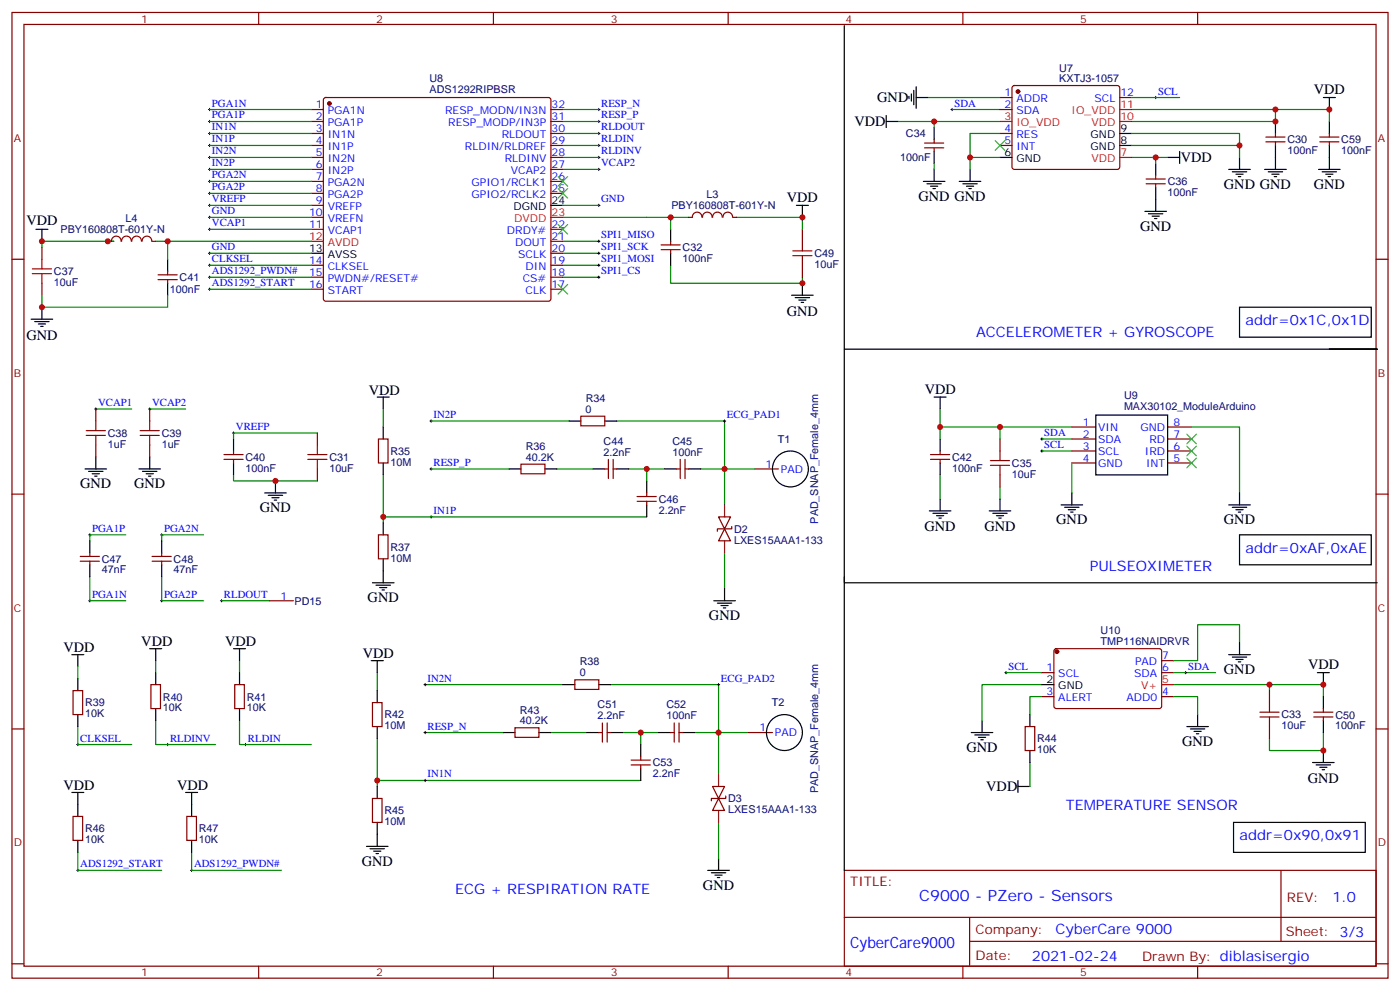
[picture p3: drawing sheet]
<svg xmlns="http://www.w3.org/2000/svg" width="412mm" height="292mm" viewBox="0 0 412 292" stroke-linecap="round" stroke-linejoin="round" font-family="sans-serif">
<g fill="none" stroke="#870000" stroke-width=".35">
<path d="M3.5 3.7h405.4v284.3h-405.4zM7.1 7.2h398.2v277.3h-398.2zM76.2 3.7v3.5M145.3 3.7v3.5M214.5 3.7v3.5M283.6 3.7v3.5M352.8 3.7v3.5M91.7 32.2h3.5M91.7 35.8h3.5M91.7 39.3h3.5M95.5 28.9l.5-.2h65.6l.5 .2 .2 .5v58.6l-.3 .5-.4 .2h-65.6l-.5-.2-.3-.5v-58.6zM162.3 32.2h3.5"/>
<path d="M162.3 35.8h3.5M162.3 39.3h3.5M294.6 32.2h3.5M294.6 39.3h3.5M294.6 28.7h3.5M298.3 25.4l.5-.2h30.3l.5 .2 .2 .5v23.3l-.2 .5-.5 .2h-30.3l-.5-.3-.2-.4v-23.3zM329.8 28.7h3.6M375.7 39.3v1.1M391.6 39.3v1.1M91.7 42.8h3.5M91.7 46.4h3.5M91.7 49.9h3.5"/>
<path d="M91.7 53.4h3.5M91.7 56.9h3.5M162.3 42.8h3.5M162.3 46.4h3.5M162.3 49.9h3.5M162.3 53.4h3.5M162.3 56.9h3.5M272.3 43.5h5.7M272.3 42.1h5.7M275.2 41.1v1M275.2 43.5v1.1M294.6 42.8h3.5"/>
<path d="M337.6 54.1h5.7M337.6 52.7h5.7M340.4 51.6v1.1M340.4 54.1v1.1M372.9 41.8h5.6M372.9 40.4h5.6M375.7 41.8v1M388.8 41.8h5.6M388.8 40.4h5.6M391.6 41.8v1M3.5 76.3h3.6M12.3 72.8v3.5"/>
<path d="M31.7 71h1.1M32.8 71a1.41 1.41 0 0 1 1.5-1.5 1.41 1.41 0 0 1 1.4 1.5M35.8 71a1.41 1.41 0 0 1 1.4-1.5 1.41 1.41 0 0 1 1.5 1.5M38.8 71a1.41 1.41 0 0 1 1.4-1.5 1.41 1.41 0 0 1 1.4 1.5M41.9 71a1.41 1.41 0 0 1 1.4-1.5 1.41 1.41 0 0 1 1.4 1.5M44.8 71h1.1M49.4 79.9v1M91.7 60.5h3.5M91.7 64h3.5M91.7 67.5h3.5M91.7 78.1h3.5M162.3 67.5h3.5"/>
<path d="M162.3 78.1h3.5M162.3 74.6h3.5M162.3 71h3.5M194.7 73.5h5.7M194.7 72.1h5.7M197.6 71v1.1M197.6 73.5v1.1M206.8 64a1.41 1.41 0 0 0-1.4-1.5 1.41 1.41 0 0 0-1.5 1.5h-1.1M206.9 64a1.41 1.41 0 0 1 1.4-1.5 1.41 1.41 0 0 1 1.5 1.5M209.9 64a1.41 1.41 0 0 1 1.4-1.5 1.41 1.41 0 0 1 1.4 1.5M213 64a1.41 1.41 0 0 1 1.4-1.5 1.41 1.41 0 0 1 1.4 1.5M215.9 64h1.1"/>
<path d="M236.4 67.5v3.5M236.4 78.1v3.5M405.3 76.3h3.6M12.3 83.4v3.5M46.6 82.3h5.6M46.6 80.9h5.6M49.4 82.3v1.1M91.7 81.6h3.5M91.7 85.2h3.5M162.3 81.6h3.5M162.3 85.2h3.5M28.2 120.4v3.6"/>
<path d="M28.2 131v3.5M44.1 120.4v3.6M44.1 131v3.5M66 135.3h5.6M66 133.8h5.6M68.8 132.8v1M68.8 135.3v1M93.5 127.5v3.5M93.5 138.1v3.5M111.5 129.3h2.8v7h-2.8zM153.5 136.7h7v2.8h-7zM171.1 122.6h7.1v2.8h-7.1z"/>
<path d="M178.2 138.1h1M179.2 135.3v5.6M180.6 138.1h1.1M180.6 135.3v5.6M199.3 138.1h1.1M200.4 135.3v5.6M201.8 138.1h1M201.8 135.3v5.6M222.2 138.1h7.1M274.1 135.3h5.7M274.1 133.8h5.7M276.9 132.8v1"/>
<path d="M276.9 135.3v1M294.6 129.3v3.5M294.6 139.8v3.6M315.7 125.7h7.1M315.7 129.3h7.1M315.7 132.8h7.1M315.7 136.3h7.1M344 125.7h7M344 129.3h7M344 132.8h7M344 136.3h7M3.5 145.5h3.6"/>
<path d="M111.5 157.5h2.8v7h-2.8zM187.7 147.6h5.6M187.7 146.2h5.6M190.5 145.1v1.1M190.5 147.6v1.1M211.7 152.2h3.5l-1.8 3.5zM213.4 155.7l1.8 3.5h-3.5zM215.5 155v.7h-4.2v.7M405.3 145.5h3.6M23.6 165.2h5.7M23.6 163.8h5.7M26.5 162.8v1"/>
<path d="M26.5 165.2v1.1M44.8 165.2h5.6M44.8 163.8h5.6M47.6 162.8v1M47.6 165.2v1.1M79.4 176.9h7M306.9 198h3.5M310.7 191.2l.4-.2h30.7l.4 .7-.1 16.5-.6 .4h-30.6l-.5-.7v-16.2zM342.2 198h3.5M342.2 194.5h3.5M3.5 214.6h3.6M21.5 203.3h2.8v7.1h-2.8z"/>
<path d="M44.4 201.6h2.9v7h-2.9zM69.1 201.6h2.9v7h-2.9zM109.7 206.9h2.8v7h-2.8zM151.7 214.3h7v2.8h-7zM169.3 200.2h7.1v2.8h-7.1zM176.4 215.7h1M177.4 212.9v5.6M178.9 215.7h1M178.9 212.9v5.6M197.6 215.7h1M198.6 212.9v5.6M200 215.7h1.1"/>
<path d="M200 212.9v5.6M220.5 215.7h7M302 213.9h2.8v7.1h-2.8zM306.9 205.1h3.5M342.2 205.1h3.5M373.9 203.3v3.6M373.9 213.9v3.6M387 211.1h5.6M387 209.7h5.6M389.8 208.6v1.1M389.8 211.1v1.1M405.3 214.6h3.6"/>
<path d="M109.7 235.1h2.8v7h-2.8zM185.9 225.2h5.7M185.9 223.8h5.7M188.7 222.7v1.1M188.7 225.2v1.1M209.9 231.6h3.5l-1.7 3.5zM211.7 235.1l1.7 3.5h-3.5zM213.8 234.4v.7h-4.3v.7M21.5 240.4h2.8v7h-2.8zM55 240.4h2.9v7h-2.9zM248.7 256.3h156.6v28.2h-156.6zM377.3 256.3v20.9"/>
<path d="M248.7 270.1h156.5M285.6 277.2h119.6M285.6 270.1v14.1M3.5 283.8h3.6M76.2 284.5v3.5M145.3 284.5v3.5M214.5 284.5v3.5M283.6 284.5v3.5M352.8 284.5v3.5M405.3 283.8h3.6"/>
</g>
<g fill="#870000" stroke="#870000" stroke-width=".35">
<circle cx="97" cy="30.5" r=".53"/>
<circle cx="311.3" cy="191.9" r=".53"/>
<circle cx="299.9" cy="27" r=".53"/>
</g>
<path d="M294.6 35.8h3.5M329.8 35.8h3.6M329.8 32.2h3.6M329.8 46.4h3.6M91.7 71h3.5M162.3 64h3.5M342.2 201.6h3.5" fill="none" stroke="#f00" stroke-width=".35"/>
<g fill="none" stroke="#000" stroke-width=".35">
<path d="M248.7 7.5v95.3h157h-14.1M261.1 35.8h3.5M261.1 34v3.5M267.8 28.4v.7M268.5 27.7v2.1M269.2 26.6v4.2M269.9 28.7h3.5M269.9 25.5v6.4M275.2 37.5v3.6M329.8 39.3h3.6M375.7 35.8v3.5M389.8 28.7h3.5"/>
<path d="M391.6 28.7v3.5M391.6 35.8v3.5M272 53.4h6.3M273 54.1h4.3M274.1 54.8h2.1M274.8 55.5h.7M275.2 44.6v3.5M275.2 49.9v3.5M282.6 53.4h6.3M283.6 54.1h4.3M284.7 54.8h2.1M285.4 55.5h.7"/>
<path d="M285.8 49.9v3.5M294.6 46.4h3.5M329.8 42.8h3.6M340.4 48.1v3.5M340.4 55.2v7M344 46.4h3.5M347.5 44.6v3.5M361.9 49.9h6.4M363 50.6h4.2M364.1 51.3h2.1M364.8 52h.7M365.1 46.4v3.5"/>
<path d="M372.5 49.9h6.4M373.6 50.6h4.2M374.6 51.3h2.2M375.4 52h.7M375.7 42.8v7.1M388.4 49.9h6.4M389.5 50.6h4.2M390.5 51.3h2.1M391.2 52h.7M391.6 42.8v7.1M10.6 67.5h3.5M12.3 67.5v3.5"/>
<path d="M49.4 76.3v3.6M91.7 74.6h3.5M162.3 60.5h3.5M197.6 67.5v3.5M197.6 74.6v3.5M234.6 60.5h3.5M236.4 60.5v3.5M337.3 62.2h6.3M338.3 62.9h4.2M339.4 63.6h2.1M340.1 64.3h.7M9.2 94h6.3"/>
<path d="M10.2 94.7h4.3M11.3 95.4h2.1M12 96.1h.7M12.3 90.5v3.5M49.4 83.4v3.5M233.2 86.9h6.3M234.2 87.6h4.3M235.3 88.3h2.1M236 89h.7M236.4 83.4v3.5M365.1 90.5h38.8v8.8h-38.8zM111.1 116.9h3.6"/>
<path d="M112.9 116.9v3.5M248.7 102.8v68.8h157M275.2 116.9h3.5M276.9 116.9v3.5M25 138.1h6.4M26.1 138.8h4.2M27.2 139.5h2.1M28.2 134.5v3.6M40.9 138.1h6.4M42 138.8h4.2M43 139.5h2.2M44.1 134.5v3.6"/>
<path d="M68.8 129.3v3.5M68.8 136.3v3.5M112.9 125.7v3.6M112.9 136.3v3.5M149.9 138.1h3.6M160.5 138.1h3.5M167.6 124h3.5M174.6 138.1h3.6M178.2 124h3.5M181.7 138.1h3.5M195.8 138.1h3.5M202.8 138.1h3.6"/>
<path d="M276.9 129.3v3.5M276.9 136.3v3.5M322.8 122.2h21.2v17.6h-21.2zM26.5 159.2v3.6M27.9 140.2h.7M43.7 140.2h.7M47.6 159.2v3.6M78 145.1h6.3M79 145.8h4.3M80.1 146.5h2.1M80.8 147.2h.7M81.1 141.6v3.5"/>
<path d="M112.9 154v3.5M190.5 141.6v3.5M190.5 148.7v3.5M273.8 150.4h6.3M274.8 151.1h4.2M275.9 151.8h2.1M276.6 152.5h.7M276.9 146.9v3.5M291.4 150.4h6.3M292.5 151.1h4.2M293.5 151.8h2.1M294.2 152.5h.7"/>
<path d="M294.6 146.9v3.5M312.6 148.7h6.3M313.6 149.4h4.3M314.7 150.1h2.1M315.4 150.8h.7M315.7 145.1v3.6M361.9 148.7h6.4M363 149.4h4.2M364.1 150.1h2.1M364.8 150.8h.7M365.1 157.5h38.8v8.8h-38.8zM365.1 145.1v3.6"/>
<path d="M26.5 166.3v3.5M47.6 166.3v3.5M109.7 171.6h6.4M110.8 172.3h4.2M111.8 173h2.1M112.5 173.7h.7M112.9 164.5v7.1M210.3 176.9h6.3M211.3 177.6h4.2M212.4 178.3h2.1M213.1 179h.7M213.4 173.4v3.5"/>
<path d="M248.7 169.8v86.5M21.2 192.8h3.5M22.9 192.8v3.5M22.9 199.8v3.5M44.1 191h3.5M45.9 191v3.5M45.9 198v3.6M68.8 191h3.5M70.6 191v3.5M70.6 198v3.6M109.4 194.5h3.5M111.1 194.5v3.5"/>
<path d="M361.9 192.8h6.4M363 193.5h4.2M364.1 194.2h2.1M364.8 194.9h.7M365.1 189.2v3.6M388.1 198h3.5M389.8 198v3.6M22.9 210.4v3.5M45.9 208.6v3.6M70.6 208.6v3.6M111.1 203.3v3.6M111.1 213.9v3.6"/>
<path d="M148.2 215.7h3.5M158.7 215.7h3.6M165.8 201.6h3.5M172.9 215.7h3.5M176.4 201.6h3.5M179.9 215.7h3.5M188.7 219.2v3.5M194 215.7h3.6M201.1 215.7h3.5M286.1 215.7h6.4M287.2 216.4h4.2M288.2 217.1h2.1"/>
<path d="M288.9 217.8h.7M289.3 212.2v3.5M303.4 210.4v3.5M306.9 201.6h3.5M349.6 213.9h6.4M350.7 214.6h4.2M351.7 215.3h2.1M352.4 216h.7M352.8 210.4v3.5M389.8 205.1v3.5M389.8 212.2v3.5M21.2 233.3h3.5"/>
<path d="M22.9 233.3v7.1M54.7 233.3h3.5M56.4 233.3v7.1M111.1 231.6v3.5M188.7 226.3v3.5M299.9 231.6h3.5M299.9 229.8v3.5M303.4 221v3.5M386.6 224.5h6.4M387.7 225.2h4.2M388.8 225.9h2.1M389.5 226.6h.7"/>
<path d="M389.8 221v3.5M22.9 247.4v3.6M56.4 247.4v3.6M107.9 249.2h6.4M109 249.9h4.2M110.1 250.6h2.1M110.8 251.3h.7M111.1 242.1v7.1M208.5 256.3h6.3M209.5 257h4.3M210.6 257.7h2.1M211.3 258.4h.7"/>
<path d="M211.7 252.7v3.6M363.4 242.1h38.8v8.9h-38.8z"/>
<circle cx="232.8" cy="138.1" r="5.3"/>
<circle cx="231.1" cy="215.7" r="5.3"/>
</g>
<g fill="none" stroke="#000" stroke-width=".29">
<path d="M61.4 32.2h.7M61.4 35.8h.7M61.4 39.3h.7M61.7 31.9v.7M61.7 35.4v.7M61.7 38.9v.8M176 32.2h.7M176 35.8h.7M176 39.3h.7M176.4 31.9v.7M176.4 35.4v.7M176.4 38.9v.8"/>
<path d="M280.1 32.2h.7M280.5 31.9v.7M340.1 28.7h.7M340.4 28.4v.7M61.4 42.8h.7M61.4 46.4h.7M61.4 49.9h.7M61.4 53.4h.7M61.4 56.9h.7M61.7 42.5v.7M61.7 46v.7M61.7 49.5v.7"/>
<path d="M61.7 53.1v.7M61.7 56.6v.7M176 42.8h.7M176 46.4h.7M176 49.9h.7M176.4 42.5v.7M176.4 46v.7M176.4 49.5v.7M61.4 60.5h.7M61.4 64h.7M61.4 67.5h.7M61.4 74.6h.7"/>
<path d="M61.4 78.1h.7M61.7 60.1v.7M61.7 63.6v.7M61.7 67.2v.7M61.7 74.2v.7M61.7 77.8v.7M176 60.5h.7M176 74.6h.7M176 78.1h.7M176 71h.7M176.4 60.1v.7M176.4 70.7v.7"/>
<path d="M176.4 74.2v.7M176.4 77.8v.7M61.4 81.6h.7M61.4 85.2h.7M61.7 81.3v.7M61.7 84.8v.7M176 81.6h.7M176.4 81.3v.7M27.9 120.4h.7M28.2 120.1v.7M43.7 120.4h.7M44.1 120.1v.7"/>
<path d="M68.4 127.5h.7M68.8 127.1v.7M126.6 138.1h.8M126.6 124h.8M127 123.6v.7M127 137.7v.7M213.1 124h.7M213.4 123.6v.7M306.6 132.8h.7M306.6 129.3h.7M306.9 128.9v.7M306.9 132.4v.7"/>
<path d="M26.1 157.5h.7M26.5 157.1v.7M47.3 157.5h.7M47.6 157.1v.7M126.6 152.2h.8M127 151.8v.7M26.1 176.9h.7M26.5 176.5v.7M47.3 176.9h.7M47.6 176.5v.7M64.9 176.9h.7M65.3 176.5v.7"/>
<path d="M296 198h.7M296.3 197.7v.7M348.9 198h.7M349.2 197.7v.7M22.6 219.2h.7M22.9 218.9v.7M49 219.2h.7M49.4 218.9v.7M72 219.2h.7M72.3 218.9v.7M124.9 201.6h.7M124.9 215.7h.7"/>
<path d="M125.2 201.2v.7M125.2 215.3v.7M211.3 201.6h.7M211.7 201.2v.7M124.9 229.8h.7M125.2 229.4v.8M22.6 256.3h.7M22.9 255.9v.7M56.1 256.3h.7M56.4 255.9v.7"/>
</g>
<g fill="none" stroke="#008700" stroke-width=".35">
<path d="M61.7 32.2h30M61.7 35.8h30M61.7 39.3h30M165.8 32.2h10.6M165.8 35.8h10.6M165.8 39.3h10.6M264.6 35.8h10.6M273.4 28.7h21.2M280.5 32.2h14.1M294.6 35.8h-19.4v1.7M294.6 39.3h-8.8v7.1M333.4 32.2h58.2v3.6"/>
<path d="M333.4 39.3h31.7v7.1M333.4 28.7h14.1M375.7 32.2v3.6h-42.3M61.7 42.8h30M61.7 46.4h30M61.7 49.9h30M61.7 53.4h30M61.7 56.9h30M165.8 42.8h10.6M165.8 46.4h10.6M165.8 49.9h10.6M275.2 48.1v1.8"/>
<path d="M294.6 46.4h-8.8v3.5M333.4 42.8h31.7M333.4 46.4h10.6M340.4 46.4v1.7M31.7 71h1.8h-21.2v1.8M45.9 71h45.8M49.4 71v5.3M61.7 60.5h30M61.7 64h30M61.7 67.5h30M61.7 74.6h30M61.7 78.1h30"/>
<path d="M165.8 60.5h10.6M165.8 64h37M165.8 74.6h10.6M165.8 78.1h10.6M165.8 71h10.6M197.6 78.1v5.3h38.8v-1.8M197.6 64v3.5M217 64h19.4v3.5M12.3 86.9v3.6h37.1v-3.6M61.7 81.6h30M61.7 85.2h30M165.8 81.6h10.6"/>
<path d="M28.2 120.4h10.6M44.1 120.4h10.6M68.8 139.8v1.8h24.7M93.5 127.5h-24.7v1.8M112.9 120.4v5.3M112.9 139.8v14.2M127 138.1h22.9M127 124h40.6M164 138.1h10.6M181.7 124h31.7v14.1h8.8M185.2 138.1h5.3v3.5M190.5 138.1h5.3"/>
<path d="M206.4 138.1h7v10.6M276.9 120.4v5.3h38.8M276.9 125.7v3.6M276.9 139.8v7.1M294.6 125.7v3.6M306.9 129.3h8.8M306.9 132.8h8.8M315.7 136.3v8.8M351 125.7h14.1v19.4M37 157.5h-10.5v1.7M60 157.5h-12.4v1.7M112.9 152.2h77.6"/>
<path d="M294.6 143.4v3.5M26.5 169.8v7.1h10.5M47.6 169.8v7.1h12.4M65.3 176.9h14.1M213.4 162.8v10.6M22.9 196.3v3.5M45.9 194.5v3.5M70.6 194.5v3.5M111.1 198v5.3M296.3 198h10.6M345.7 198h12.4M365.1 189.2v-5.3h-12.3v10.6h-7.1"/>
<path d="M22.9 213.9v5.3h15.9M45.9 212.2v7h17.6M70.6 212.2v7h21.1M111.1 217.5v14.1M125.2 215.7h23M125.2 201.6h40.6M162.3 215.7h10.6M179.9 201.6h31.8v26.4M183.4 215.7h5.3v3.5M188.7 215.7h5.3M204.6 215.7h15.9M306.9 201.6h-17.6v10.6"/>
<path d="M306.9 205.1h-3.5v5.3M345.7 201.6h44.1v3.5M345.7 205.1h7.1v5.3M373.9 201.6v1.7M389.8 215.7v5.3h-15.9v-3.5M111.1 229.8h77.6M303.4 224.5v7.1M22.9 251v5.3h24.7M56.4 251v5.3h26.5M211.7 242.1v10.6"/>
</g>
<g fill="none" stroke="#3c3" stroke-width=".35">
<path d="M164.4 52l2.8 2.8M164.4 55.5l2.8 2.8M167.2 52l-2.8 2.8M167.2 55.5l-2.8 2.8M293.2 41.4l2.8 2.8M296 41.4l-2.8 2.8M164.4 66.1l2.8 2.8M167.2 66.1l-2.8 2.8M164.4 83.7l2.8 2.9M167.2 83.7l-2.8 2.9M349.6 127.8l2.8 2.9M349.6 131.4l2.8 2.8"/>
<path d="M349.6 134.9l2.8 2.8M352.4 127.8l-2.8 2.9M352.4 131.4l-2.8 2.8M352.4 134.9l-2.8 2.8"/>
</g>
<path d="M213.4 148.7v3.5M213.4 159.2v3.6M211.7 228v3.6M211.7 238.6v3.5" fill="none" stroke="#8c2424" stroke-width=".35"/>
<g fill="none" stroke="#a10000" stroke-width=".35">
<path d="M9.5 79.2h5.7M12.3 76.3v2.9M233.5 75.3h5.7M233.5 73.9h5.7M236.4 71v2.9M236.4 75.3v2.8M9.5 80.6h5.7M12.3 80.6v2.8M25.4 128.2h5.6M25.4 126.8h5.6M28.2 124v2.8M28.2 128.2v2.8"/>
<path d="M41.3 128.2h5.6M41.3 126.8h5.6M44.1 124v2.8M44.1 128.2v2.8M90.7 135.3h5.6M90.7 133.8h5.6M93.5 131v2.8M93.5 135.3v2.8M291.7 137h5.7M291.7 135.6h5.7M294.6 132.8v2.8M294.6 137v2.8"/>
<path d="M371.1 211.1h5.7M371.1 209.7h5.7M373.9 206.9v2.8M373.9 211.1v2.8"/>
</g>
<g fill="#c00">
<circle cx="112.9" cy="152.2" r=".88"/>
<circle cx="190.5" cy="138.1" r=".88"/>
<circle cx="211.7" cy="215.7" r=".88"/>
<circle cx="188.7" cy="215.7" r=".88"/>
<circle cx="111.1" cy="229.8" r=".88"/>
<circle cx="213.4" cy="138.1" r=".88"/>
<circle cx="389.8" cy="221" r=".88"/>
<circle cx="389.8" cy="201.6" r=".88"/>
<circle cx="276.9" cy="125.7" r=".88"/>
<circle cx="294.6" cy="125.7" r=".88"/>
<circle cx="373.9" cy="201.6" r=".88"/>
<circle cx="81.1" cy="141.6" r=".88"/>
<circle cx="12.3" cy="71" r=".88"/>
<circle cx="31.8" cy="71" r=".88"/>
<circle cx="49.4" cy="71" r=".88"/>
<circle cx="236.4" cy="64" r=".88"/>
<circle cx="12.3" cy="90.5" r=".88"/>
<circle cx="236.4" cy="83.4" r=".88"/>
<circle cx="197.6" cy="64" r=".88"/>
<circle cx="275.2" cy="35.8" r=".88"/>
<circle cx="285.8" cy="46.4" r=".88"/>
<circle cx="340.4" cy="46.4" r=".88"/>
<circle cx="391.6" cy="32.2" r=".88"/>
<circle cx="375.7" cy="32.2" r=".88"/>
<circle cx="375.7" cy="35.8" r=".88"/>
<circle cx="365.1" cy="42.8" r=".88"/>
</g>
<g font-size="4.6" fill="#00f">
<text x="270.8" y="265.3">C9000 - PZero - Sensors</text>
<text x="250.5" y="279.2">CyberCare9000</text>
</g>
<g font-size="4.2">
<text x="387" y="27.6">VDD</text>
<text x="258.4" y="30.1">GND</text>
<text x="251.7" y="37.2">VDD</text>
<text x="347.8" y="47.8">VDD</text>
<text x="231.8" y="59.3">VDD</text>
<text x="270.6" y="59.1">GND GND</text>
<text x="360.5" y="55.5">GND GND</text>
<text x="387" y="55.5">GND</text>
<text x="7.8" y="66.4">VDD</text>
<text x="335.8" y="67.9">GND</text>
<text x="231.8" y="93">GND</text>
<text x="7.8" y="100">GND</text>
<text x="108.7" y="116.2">VDD</text>
<text x="272.4" y="115.9">VDD</text>
<text x="23.6" y="143.7">GND</text>
<text x="39.5" y="143.7">GND</text>
<text x="76.6" y="150.8">GND</text>
<text x="311.1" y="154.3">GND</text>
<text x="360.5" y="154.3">GND</text>
<text x="272.4" y="156.4">GND</text>
<text x="290" y="156.4">GND</text>
<text x="108.3" y="177.2">GND</text>
<text x="208.8" y="182.5">GND</text>
<text x="41.6" y="190.3">VDD</text>
<text x="66.3" y="190.3">VDD</text>
<text x="18.7" y="192.1">VDD</text>
<text x="106.9" y="193.8">VDD</text>
<text x="385.3" y="197">VDD</text>
<text x="360.5" y="198.4">GND</text>
<text x="284.7" y="221.3">GND</text>
<text x="348.2" y="219.6">GND</text>
<text x="18.7" y="232.6">VDD</text>
<text x="52.2" y="232.6">VDD</text>
<text x="290.5" y="233">VDD</text>
<text x="385.3" y="230.6">GND</text>
<text x="106.5" y="254.8">GND</text>
<text x="207.1" y="261.9">GND</text>
</g>
<g font-size="4.2" fill="#00f">
<text x="366.9" y="95.7">addr=0x1C,0x1D</text>
<text x="287.5" y="99.3">ACCELEROMETER + GYROSCOPE</text>
<text x="366.9" y="162.8">addr=0xAF,0xAE</text>
<text x="321" y="168.1">PULSEOXIMETER</text>
<text x="314" y="238.6">TEMPERATURE SENSOR</text>
<text x="365.1" y="247.4">addr=0x90,0x91</text>
<text x="134.1" y="263.3">ECG + RESPIRATION RATE</text>
<text x="392.5" y="265.5">1.0</text>
<text x="310.9" y="275.1">CyberCare 9000</text>
<text x="304" y="282.9">2021-02-24</text>
</g>
<g font-size="3.9" fill="#800">
<text x="250.5" y="260.8">TITLE:</text>
<text x="379.1" y="265.5">REV:</text>
<text x="287.4" y="275">Company:</text>
<text x="378.7" y="275.7">Sheet: 3/3</text>
<text x="287.4" y="282.7">Date:</text>
<text x="336.4" y="282.8">Drawn By: diblasisergio</text>
</g>
<g font-size="3.2" fill="#800">
<text x="41.6" y="6.7">1</text>
<text x="110.8" y="6.7">2</text>
<text x="179.9" y="6.7">3</text>
<text x="249.1" y="6.7">4</text>
<text x="318.2" y="6.7">5</text>
<text x="4.1" y="41.8">A</text>
<text x="405.9" y="41.8">A</text>
<text x="4.1" y="110.9">B</text>
<text x="405.9" y="110.9">B</text>
<text x="4.1" y="180.1">C</text>
<text x="405.9" y="180.1">C</text>
<text x="4.1" y="249.2">D</text>
<text x="405.9" y="249.2">D</text>
<text x="41.6" y="287.5">1</text>
<text x="110.8" y="287.5">2</text>
<text x="179.9" y="287.5">3</text>
<text x="249.1" y="287.5">4</text>
<text x="318.2" y="287.5">5</text>
</g>
<g font-size="3.2" fill="#000080">
<text x="312" y="21.1">U7</text>
<text x="126.5" y="27.3">ADS1292RIPBSR</text>
<text x="126.5" y="24">U8</text>
<text x="312" y="24">KXTJ3-1057</text>
<text x="266.9" y="40.4">C34</text>
<text x="265.2" y="47.5">100nF</text>
<text x="379.2" y="45.4">100nF</text>
<text x="379.2" y="42.2">C30</text>
<text x="395.1" y="45.4">100nF</text>
<text x="395.1" y="42.2">C59</text>
<text x="208.1" y="58.3">L3</text>
<text x="344" y="57.7">100nF</text>
<text x="344" y="54.6">C36</text>
<text x="37" y="65.3">L4</text>
<text x="197.8" y="61.6">PBY160808T-601Y-N</text>
<text x="17.8" y="68.7">PBY160808T-601Y-N</text>
<text x="201.1" y="77.1">100nF</text>
<text x="201.1" y="74">C32</text>
<text x="239.9" y="75.7">C49</text>
<text x="15.9" y="81">C37</text>
<text x="52.9" y="82.8">C41</text>
<text x="239.9" y="78.9">10uF</text>
<text x="15.9" y="84.2">10uF</text>
<text x="50" y="86.3">100nF</text>
<text x="172.5" y="118.3">R34</text>
<text x="331.1" y="117.5">U9</text>
<text x="172.5" y="121.5">0</text>
<text x="331.1" y="120.8">MAX30102_ModuleArduino</text>
<text x="31.7" y="131.8">1uF</text>
<text x="31.8" y="128.7">C38</text>
<text x="47.6" y="131.8">1uF</text>
<text x="47.6" y="128.7">C39</text>
<text x="177.8" y="131">C44</text>
<text x="198.1" y="131">C45</text>
<text x="229.1" y="130.4">T1</text>
<text x="72.3" y="135.7">C40</text>
<text x="97" y="135.7">C31</text>
<text x="115" y="137.1">10M</text>
<text x="115" y="133.9">R35</text>
<text x="154.9" y="135.6">40.2K</text>
<text x="154.9" y="132.5">R36</text>
<text x="177.8" y="134.2">2.2nF</text>
<text x="198.1" y="134.2">100nF</text>
<text x="280.5" y="135.7">C42</text>
<text x="298.1" y="137.4">C35</text>
<text x="72.3" y="138.8">100nF</text>
<text x="97" y="138.9">10uF</text>
<text x="280.5" y="138.8">100nF</text>
<text x="298.1" y="140.7">10uF</text>
<text x="194" y="148">C46</text>
<text x="194" y="151.2">2.2nF</text>
<text x="241" y="154.2" transform="rotate(-90 241 154.2)">PAD_SNAP_Female_4mm</text>
<text x="216.3" y="160.1">LXES15AAA1-133</text>
<text x="216.3" y="156.8">D2</text>
<text x="30" y="165.7">C47</text>
<text x="51.2" y="165.7">C48</text>
<text x="115" y="165.4">10M</text>
<text x="115" y="162.1">R37</text>
<text x="30" y="168.8">47nF</text>
<text x="51.2" y="168.8">47nF</text>
<text x="86.8" y="178.1">PD15</text>
<text x="324.2" y="189.8">TMP116NAIDRVR</text>
<text x="324.2" y="186.6">U10</text>
<text x="170.8" y="195.9">R38</text>
<text x="170.8" y="199.1">0</text>
<text x="25.1" y="208">R39</text>
<text x="48" y="209.4">10K</text>
<text x="48" y="206.3">R40</text>
<text x="72.7" y="209.4">10K</text>
<text x="72.7" y="206.3">R41</text>
<text x="176.1" y="208.6">C51</text>
<text x="196.3" y="208.6">C52</text>
<text x="227.4" y="208">T2</text>
<text x="25" y="211.2">10K</text>
<text x="113.2" y="214.7">10M</text>
<text x="113.2" y="211.5">R42</text>
<text x="153.1" y="213.2">40.2K</text>
<text x="153.1" y="210.1">R43</text>
<text x="176" y="211.8">2.2nF</text>
<text x="196.3" y="211.8">100nF</text>
<text x="377.5" y="214.7">10uF</text>
<text x="377.5" y="211.5">C33</text>
<text x="393.3" y="214.7">100nF</text>
<text x="393.4" y="211.6">C50</text>
<text x="305.5" y="221.8">10K</text>
<text x="305.5" y="218.6">R44</text>
<text x="192.3" y="225.7">C53</text>
<text x="192.3" y="228.8">2.2nF</text>
<text x="241" y="233.6" transform="rotate(-90 241 233.6)">PAD_SNAP_Female_4mm</text>
<text x="113.2" y="239.8">R45</text>
<text x="214.5" y="239.4">LXES15AAA1-133</text>
<text x="214.5" y="236.2">D3</text>
<text x="25.1" y="245.1">R46</text>
<text x="58.6" y="245.1">R47</text>
<text x="113.2" y="243">10M</text>
<text x="25" y="248.2">10K</text>
<text x="58.6" y="248.2">10K</text>
</g>
<g font-size="3.2" fill="#00f">
<text x="295.9" y="28.4">1</text>
<text x="330" y="28.4">12</text>
<text x="341.1" y="27.8">SCL</text>
<text x="62.4" y="31.4">PGA1N</text>
<text x="62.4" y="34.9">PGA1P</text>
<text x="93.1" y="31.9">1</text>
<text x="93.1" y="35.4">2</text>
<text x="96.6" y="33.7">PGA1N</text>
<text x="131.1" y="33.7">RESP_MODN/IN3N</text>
<text x="162.5" y="35.4">31</text>
<text x="162.5" y="31.9">32</text>
<text x="177.1" y="31.4">RESP_N</text>
<text x="177.1" y="34.9">RESP_P</text>
<text x="281.2" y="31.4">SDA</text>
<text x="295.9" y="31.9">2</text>
<text x="299.4" y="30.1">ADDR</text>
<text x="299.4" y="33.7">SDA</text>
<text x="322.4" y="30.1">SCL</text>
<text x="62.4" y="38.4">IN1N</text>
<text x="62.4" y="41.9">IN1P</text>
<text x="93.1" y="38.9">3</text>
<text x="96.6" y="37.2">PGA1P</text>
<text x="96.6" y="40.7">IN1N</text>
<text x="132" y="37.2">RESP_MODP/IN3P</text>
<text x="147.8" y="40.7">RLDOUT</text>
<text x="162.5" y="38.9">30</text>
<text x="177.1" y="38.4">RLDOUT</text>
<text x="177.1" y="41.9">RLDIN</text>
<text x="295.9" y="38.9">4</text>
<text x="299.4" y="40.7">RES</text>
<text x="62.4" y="45.5">IN2N</text>
<text x="93.1" y="42.5">4</text>
<text x="93.1" y="46">5</text>
<text x="96.6" y="44.2">IN1P</text>
<text x="96.6" y="47.8">IN2N</text>
<text x="137" y="44.2">RLDIN/RLDREF</text>
<text x="148.7" y="47.8">RLDINV</text>
<text x="162.5" y="46">28</text>
<text x="162.5" y="42.5">29</text>
<text x="177.1" y="45.5">RLDINV</text>
<text x="295.9" y="42.5">5</text>
<text x="299.4" y="44.2">INT</text>
<text x="62.4" y="49">IN2P</text>
<text x="62.4" y="52.5">PGA2N</text>
<text x="93.1" y="49.5">6</text>
<text x="93.1" y="53.1">7</text>
<text x="96.6" y="51.3">IN2P</text>
<text x="150.5" y="51.3">VCAP2</text>
<text x="162.5" y="53.1">26</text>
<text x="162.5" y="49.5">27</text>
<text x="177.1" y="49">VCAP2</text>
<text x="62.4" y="56.1">PGA2P</text>
<text x="62.4" y="59.6">VREFP</text>
<text x="93.1" y="56.6">8</text>
<text x="96.6" y="54.8">PGA2N</text>
<text x="96.6" y="58.3">PGA2P</text>
<text x="138.9" y="58.3">GPIO2/RCLK2</text>
<text x="138.9" y="54.8">GPIO1/RCLK1</text>
<text x="162.5" y="56.6">25</text>
<text x="177.1" y="59.6">GND</text>
<text x="62.4" y="63.1">GND</text>
<text x="91" y="63.6">10</text>
<text x="93.1" y="60.1">9</text>
<text x="96.6" y="61.9">VREFP</text>
<text x="96.6" y="65.4">VREFN</text>
<text x="62.4" y="66.6">VCAP1</text>
<text x="91" y="67.2">11</text>
<text x="96.6" y="68.9">VCAP1</text>
<text x="149.3" y="68.9">DRDY#</text>
<text x="162.5" y="70.7">21</text>
<text x="162.5" y="67.2">22</text>
<text x="177.1" y="70.2">SPI1_MISO</text>
<text x="62.4" y="73.7">GND</text>
<text x="62.4" y="77.2">CLKSEL</text>
<text x="91" y="77.8">14</text>
<text x="151.8" y="72.5">DOUT</text>
<text x="152.6" y="76">SCLK</text>
<text x="162.5" y="77.8">19</text>
<text x="162.5" y="74.2">20</text>
<text x="177.1" y="77.2">SPI1_MOSI</text>
<text x="177.1" y="73.7">SPI1_SCK</text>
<text x="62.4" y="80.8">ADS1292_PWDN#</text>
<text x="91" y="81.3">15</text>
<text x="96.6" y="79.5">CLKSEL</text>
<text x="96.6" y="83">PWDN#/RESET#</text>
<text x="154" y="83">CS#</text>
<text x="154.8" y="79.5">DIN</text>
<text x="162.5" y="81.3">18</text>
<text x="177.1" y="80.8">SPI1_CS</text>
<text x="62.4" y="84.3">ADS1292_START</text>
<text x="91" y="84.8">16</text>
<text x="96.6" y="86.6">START</text>
<text x="154.8" y="86.6">CLK</text>
<text x="162.5" y="84.8">17</text>
<text x="28.9" y="119.6">VCAP1</text>
<text x="44.8" y="119.6">VCAP2</text>
<text x="127.7" y="123.1">IN2P</text>
<text x="214.1" y="123.1">ECG_PAD1</text>
<text x="319" y="125.4">1</text>
<text x="345.7" y="125.4">8</text>
<text x="69.5" y="126.6">VREFP</text>
<text x="307.6" y="131.9">SCL</text>
<text x="307.6" y="128.4">SDA</text>
<text x="319" y="128.9">2</text>
<text x="323.5" y="126.8">VIN</text>
<text x="323.5" y="130.3">SDA</text>
<text x="336" y="126.8">GND</text>
<text x="338.6" y="130.3">RD</text>
<text x="345.7" y="128.9">7</text>
<text x="127.7" y="137.2">RESP_P</text>
<text x="225.5" y="137.7">1</text>
<text x="319" y="132.4">3</text>
<text x="319" y="136">4</text>
<text x="323.5" y="133.8">SCL</text>
<text x="323.5" y="137.4">GND</text>
<text x="337.3" y="133.8">IRD</text>
<text x="337.6" y="137.4">INT</text>
<text x="345.7" y="136">5</text>
<text x="345.7" y="132.4">6</text>
<text x="230" y="139.1">PAD</text>
<text x="127.7" y="151.3">IN1P</text>
<text x="27.2" y="156.6">PGA1P</text>
<text x="48.3" y="156.6">PGA2N</text>
<text x="27.2" y="176">PGA1N</text>
<text x="48.3" y="176">PGA2P</text>
<text x="66" y="176">RLDOUT</text>
<text x="82.6" y="176.5">1</text>
<text x="297" y="197.2">SCL</text>
<text x="308.3" y="197.7">1</text>
<text x="334.4" y="195.9">PAD</text>
<text x="342.4" y="197.7">6</text>
<text x="342.4" y="194.2">7</text>
<text x="350" y="197.2">SDA</text>
<text x="125.9" y="200.7">IN2N</text>
<text x="212.4" y="200.7">ECG_PAD2</text>
<text x="311.7" y="199.5">SCL</text>
<text x="334.1" y="199.5">SDA</text>
<text x="308.3" y="204.8">3</text>
<text x="311.7" y="206.5">ALERT</text>
<text x="331.8" y="206.5">ADD0</text>
<text x="342.4" y="204.8">4</text>
<text x="125.9" y="214.8">RESP_N</text>
<text x="223.8" y="215.3">1</text>
<text x="23.6" y="218.3">CLKSEL</text>
<text x="50.1" y="218.3">RLDINV</text>
<text x="73" y="218.3">RLDIN</text>
<text x="228.2" y="216.7">PAD</text>
<text x="125.9" y="228.9">IN1N</text>
<text x="23.6" y="255.4">ADS1292_START</text>
<text x="57.1" y="255.4">ADS1292_PWDN#</text>
</g>
<g font-size="3.2" fill="#f00">
<text x="295.9" y="35.4">3</text>
<text x="315.6" y="33.7">IO_VDD</text>
<text x="330" y="35.4">10</text>
<text x="330" y="31.9">11</text>
<text x="299.4" y="37.2">IO_VDD</text>
<text x="321.5" y="37.2">VDD</text>
<text x="321.5" y="47.8">VDD</text>
<text x="330" y="46">7</text>
<text x="151.5" y="65.4">DVDD</text>
<text x="162.5" y="63.6">23</text>
<text x="91" y="70.7">12</text>
<text x="96.6" y="72.5">AVDD</text>
<text x="336.1" y="203">V+</text>
<text x="342.4" y="201.2">5</text>
</g>
<g font-size="3.2">
<text x="321.3" y="40.7">GND</text>
<text x="330" y="38.9">9</text>
<text x="295.9" y="46">6</text>
<text x="299.4" y="47.8">GND</text>
<text x="321.3" y="44.2">GND</text>
<text x="330" y="42.5">8</text>
<text x="151.2" y="61.9">DGND</text>
<text x="162.5" y="60.1">24</text>
<text x="91" y="74.2">13</text>
<text x="96.6" y="76">AVSS</text>
<text x="308.3" y="201.2">2</text>
<text x="311.7" y="203">GND</text>
</g>
</svg>
